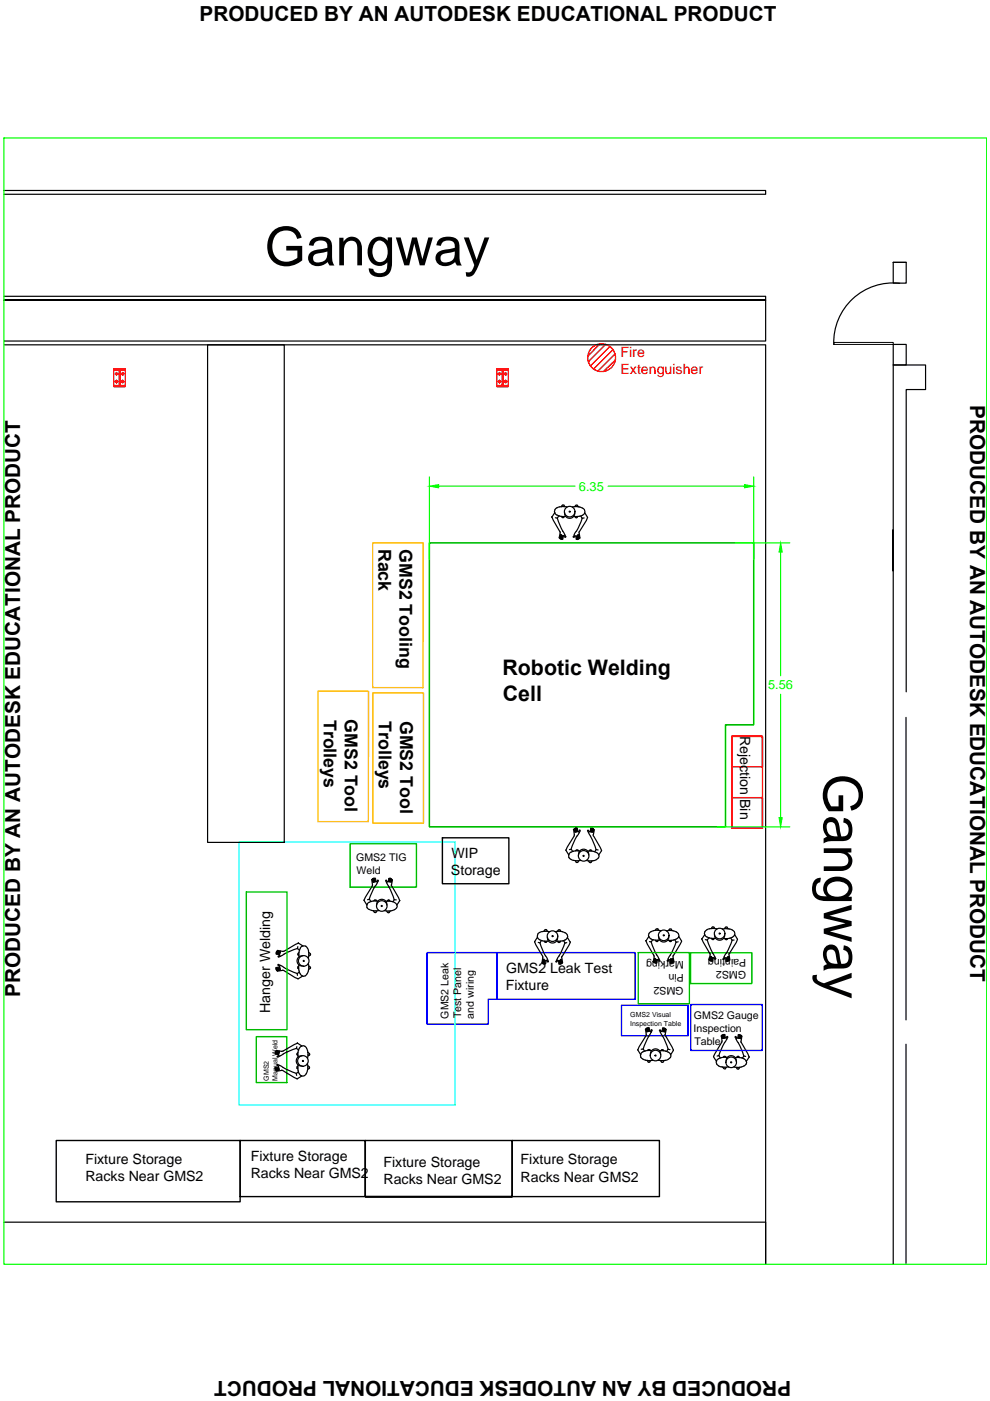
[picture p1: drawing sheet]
<svg xmlns="http://www.w3.org/2000/svg" width="210mm" height="297mm" viewBox="0 0 210 297" stroke-linecap="round" stroke-linejoin="round" font-family="sans-serif">
<!-- layer: Machine Layout -->
<path d="M90.5 202h44.1v9.8h-29.2v-9.8v9.8h-1.9v5.3h-13zM131.8 213.1h14.1v6.5h-14.1zM146.5 213h15.1v9.7h-15.1z" fill="none" stroke="#00f" stroke-width=".3"/>
<path d="M50.7 178.5h45.8v55.8h-45.8z" fill="none" stroke="#0ff" stroke-width=".3"/>
<!-- layer: Construction Layout -->
<path d="M.8 40.4h161.5v.8h-161.5M.8 62.8h161.5v.8h-161.5h161.5v8.7h-161.5M189.3 112.4v8.6M189.4 112.4v8.6" fill="none" stroke="#000" stroke-width=".25"/>
<!-- layer: S- COLUMN -->
<g fill="none" stroke="#f00" stroke-width=".25">
<path d="M24.1 78.2h2.5v3.8h-2.5zM24.3 78.4h2.1v.1h-2.1zM24.4 79.3h.6M24.7 79v.6M25.3 78.5v3.2M25.5 78.5v3.2M25.7 79.3h.6M26 79v.6M105.4 78.2h2.4v3.8h-2.4zM105.5 78.4h2.1v.1h-2.1zM105.6 79.3h.6M105.9 79v.6"/>
<path d="M106.5 78.5v3.2M106.7 78.5v3.2M106.9 79.3h.6M107.2 79v.6M24.3 81.7h2.1v.1h-2.1zM24.4 80.9h.6M24.7 80.6v.6M25.7 80.9h.6M26 80.6v.6M105.5 81.7h2.1v.1h-2.1zM105.6 80.9h.6M105.9 80.6v.6"/>
<path d="M106.9 80.9h.6M107.2 80.6v.6"/>
<circle cx="24.7" cy="79.3" r=".23"/>
<circle cx="26" cy="79.3" r=".23"/>
<circle cx="105.9" cy="79.3" r=".23"/>
<circle cx="107.2" cy="79.3" r=".23"/>
<circle cx="24.7" cy="80.9" r=".23"/>
<circle cx="26" cy="80.9" r=".23"/>
<circle cx="105.9" cy="80.9" r=".23"/>
<circle cx="107.2" cy="80.9" r=".23"/>
</g>
<!-- layer: Machine Layout -->
<path d="M93.8 177.6h14.1v9.8h-14.1zM11.9 241.8h39v13h-39zM50.9 241.8h26.6v11.9h31.1v-11.9h-31.1v11.9h31.1v-11.9h31.2v11.9h-88.9z" fill="none" stroke="#000" stroke-width=".3"/>
<g fill="none" stroke="#000" stroke-width=".25">
<path d="M.8 73.1h161.5v195v-9h-161.5M44 73.1h16.3v105.5h-16.3zM117 109.6h.1M117 109.6l1.7 3.1M117.6 108.7l-.6 .9M117.6 108.8l.5 .4M117.7 108.1l-.2 .4 .2 .3M118.1 109.2l.6 .2M118.2 109.8l1.1 2.8M118.5 109.3l-.3 .6-.4-.1M118.6 109.4l1.3 .1M118.7 107.5l-.6 .2-.4 .3"/>
<path d="M118.7 107.5h1.5M118.7 112.7l-.1 1.3h.2M118.7 114.2h.2M118.8 114.2l.1-.7-.1 .7M118.9 113.5h.1M118.9 113.5l-.1 .5M118.9 114.2l.1 .1 .1-.1M118.9 114.2l.2-.7-.2 .7M119 107.4h.1M119 109.5l.2 .2M119.1 113.5h.1M119.2 107.1l-.2 .3"/>
<path d="M119.2 107.1a.35 .35 0 0 1 .6 .3M119.3 113.6l-.1 .7zM119.3 112.6l.4 .8M119.6 109.5l-.2 .3-.2-.1M119.7 113.6h-.2l-.2 .7h-.2M119.7 113.6l.1 .3M119.7 108.7a1.08 1.08 0 0 0 1.1 1.2 1.08 1.08 0 0 0 1.1-1.2M119.8 113.4l.2 .4M119.9 113.8v.1l-.1-.1M120.2 107.5h.1M121.4 107.5l1.3-.1 .8 .3 .4 .4M121.8 113.4l-.2 .4"/>
<path d="M121.8 113.6l.2 .1M121.9 113.7l-.2 .2-.2-.1M121.9 109.5l.3 .3 .2-.1M122.1 113.7l.1 .6M122.2 112.6l-.5 .8M122.2 113.6l.2 .7M122.3 113.6l.1 .7M122.4 114.3h-.2M122.5 113.6h.1M122.5 113.6l.1 .7-.1-.7M122.5 109.5l-.2 .2M122.6 107.5h.1"/>
<path d="M122.6 114.2l-.1 .2-.1-.1M122.6 107.4a.34 .34 0 0 0-.3-.3 .34 .34 0 0 0-.4 .2v.2M122.7 113.5h.1M122.7 113.5l.1 .7-.1-.7 .1 .6M122.7 114.2l-.1 .1M122.8 113l.2 1.1h-.2M122.8 112.7v.3M123.1 109.4l.3 .5M123.4 109.9l-1.2 2.7M123.9 109.8l-.5 .1M123.9 108.2a1.12 1.12 0 0 1-1.2 1.3h-1M124 108.7l.6 1-1.8 3"/>
<path d="M121.7 177.2l-1.7 3.1 .6 1M121.8 175.7l.1 .7-.1-.7M121.9 176.4l-.2-.6v1.4M121.9 176.4h.1M122.1 176.4l-.1-.7 .1 .7M122.1 176.4h.1M122.2 175.7l-.2-.1-.2 .1M122.2 175.7l.1 .7M122.4 175.6h-.2M122.4 175.6l.1 .7 .3-.2M122.8 176.1l.1-.1 .1 .1M122.8 176.5l-1 1.6-.7 1.9"/>
<path d="M123 176.2l-.2 .4M124.6 176.2l.1-.2 .2 .3M124.6 176.2l1.1 2 .7 1.9M125.1 176.3h-.2M125.2 175.6l.2 .1M125.3 175.7l-.2 .6M125.3 176.4h.1M125.4 175.7l-.1 .7M125.4 175.7l.1-.1 .1 .1M125.5 176.4h.1M125.6 175.7l.2 .1M125.6 175.7l-.1 .7"/>
<path d="M125.7 176.4h.1M125.8 175.9h.2M125.8 175.8l-.1 .6 .1-.6M125.8 175.9l-.1 .6M125.9 177.3l1.6 3-.6 1M126 175.9l-.2 1.4M63.2 199.9l.1 .1M63.2 200l-3 1.7h-.3M63.3 200l.9 .6M77.2 190.9l.6 1M77.8 192.4l.4 .4M77.9 191.7l-.1 .4v.3"/>
<path d="M77.9 190.8l.4-.1 .3 .5M78.3 192.8l.5 .2M78.8 186.5h.2l.1 .5-.1-.6 .1 .6M78.8 193l1.6 .1M78.8 186.5l.1 1.3-1.7 3.1M79.1 187h.1M79.2 193.1h.1M79.2 193.1l.2 .3M79.2 186.3h-.2M79.3 187h.1M79.3 187l-.1-.7 .1 .7M79.4 186.3l-.2-.1v.1"/>
<path d="M79.4 193.4l.3 .1M79.5 187.9l-1.2 2.8M79.6 186.2l-.2 .1 .1 .7-.1-.7M79.6 186.3l.1 .6M79.7 186.9h.2M79.7 190.9l.2 .1M79.7 190.8h-.3l-.2 .2M79.9 191.9a1.08 1.08 0 0 1 1.1-1.2 1.08 1.08 0 0 1 1 1.2M79.9 193.1l-.2 .3M80 186.7l.1-.1 .1 .2M80 186.7l-.1 .2M80.1 191h-.8a2.11 2.11 0 0 0-1.5 .7"/>
<path d="M80.2 186.8l-.6 1.1M81.5 193l1.6 .1M81.8 186.8l.2 .4M81.8 191.1h1.3M82 193.1l.2 .3M82 186.7l-.2-.1v.2M82 186.7l.1 .2M82 187.2l.4 .7M82.2 190.9l-.1 .2M82.2 190.9l.2-.1 .3 .3M82.3 186.9h-.2M82.4 187.9l1.2 2.8"/>
<path d="M82.4 186.3h.2M82.5 186.3l-.2 .6M82.6 186.3l-.1 .7zM82.6 186.3l.1-.1 .1 .1M82.7 187h.1M82.7 193.1a.37 .37 0 0 1-.5 .4M82.7 193.1h.1M82.8 186.4h.2M82.8 186.4l-.1 .6 .1-.6M82.9 187.1h.1M83 187.6v.3M83 186.5l.2 .1"/>
<path d="M83 186.4l-.1 .7 .1-.7M83 186.5l-.1 .6M83.1 191.1a1.13 1.13 0 0 1 1 1.4M83.1 187.9l1.4 2.4 .2 .7M83.2 186.6l-.2 1M83.6 192.9l-.5 .2M84 190.8h-.4l-.3 .4M84.1 192.5l-.5 .4M84.7 191l-.6 .9M113.9 198.7l-.5 1 1.6 3-.1 1.3M114 198.9l.4 .3M114 198.1v.7"/>
<path d="M114.1 199.8l.4 .1M114.4 199.2l.8 .3h1M114.5 199.9l1.2 2.8M114.8 199.4l-.3 .5M115.3 197.4h.1M115.4 199.5l.1 .2M115.9 197.2l.2 .3M115.9 197.1a.39 .39 0 0 0-.6 .4M116 199.5l-.3 .3-.2-.1M116.1 198.7a1.08 1.08 0 0 0 1 1.2 1.08 1.08 0 0 0 1.1-1.2M116.5 197.5h-.5a2.2 2.2 0 0 0-2 .6M116.5 197.5h.1"/>
<path d="M117.7 197.5h.1M117.7 197.5h1.5M118.2 199.6l.3 .3 .2-.1M118.4 197.2l-.2 .3M118.4 197.2a.34 .34 0 0 1 .5 .3M118.8 199.5l-.1 .2M118.9 197.5h.1M119.2 199.5h-1.2M119.2 197.5l.6 .3M119.5 199.4l.3 .5h.4M119.8 199.9l-.8 1.9-1.1 2M119.8 197.8l.4 .3"/>
<path d="M120 180.2v.1M120.2 198.9l-1 .6M120.3 198.2l.1 .3-.1 .4M120.3 198.8l.6 .9M120.6 181.8l.4 .4M120.7 181.1l-.1 .3v.4M120.7 180.1h.4l.3 .5M120.9 199.8l-1.7 3M121.1 182.2l.5 .2M121.6 182.4h1.5M122 182.5h.1M122 182.5l.2 .3"/>
<path d="M122.2 180.2l-.2 .2M122.2 180.3h.3M122.5 180.2l.2 .2M122.7 181.2a1.08 1.08 0 0 1 1.1-1.2 1.08 1.08 0 0 1 1 1.3M122.7 182.5l-.2 .3h-.3M122.9 180.4h-.8a2.11 2.11 0 0 0-1.5 .7M123.2 182.4h-.1M124.3 182.4l1.6 .1M124.6 180.5h1l.8 .3M124.8 182.5a.4 .4 0 0 0 .5 .3M124.9 180.4l.3-.2 .3 .3M125.5 182.5l-.2 .3"/>
<path d="M125.5 182.5h.1M126.4 182.3l-.5 .2M126.5 180.7l.1 .1a.8 .8 0 0 1 .3 1.1M126.8 180.2l-.4-.1-.3 .5M126.9 181.9l-.5 .3M136.9 199.4v.1M137 199.5l1.6 3.1M137.6 198.5l-.6 1M137.6 198.6l.4 .4M137.6 198l-.1 .3 .1 .4M137.7 199.6l.4 .1M138 199.1l.6 .2"/>
<path d="M138.1 199.7l.7 1.9 1.1 2-.1 .2-.1-.1M138.4 199.2l-.3 .5M138.6 199.3h1.3M138.6 197.3l-.6 .2-.4 .4M138.6 197.3l1.6 .1M138.9 197.3h.1M139 199.3l.1 .2M139.1 199.6h.4M139.5 197l.2 .3M139.5 197a.41 .41 0 0 0-.6 .3M139.6 199.3l-.2 .2M139.7 198.5a1.08 1.08 0 0 0 1 1.2 1.08 1.08 0 0 0 1.1-1.2"/>
<path d="M141.3 197.3l1.5 .1M141.8 199.4l.1 .1M142 197l-.2 .3M142 199.6h.3M142 197h.4M142.3 197l.2 .3M142.4 199.4l-.1 .2M142.5 197.3h.1M142.8 197.4l.6 .2M143.1 199.3l.3 .5 .4-.1M143.3 199.7l-.7 1.9-1.1 2.1M143.4 199.1l-.9 .3-.9-.1"/>
<path d="M143.4 197.6l.4 .4M143.8 198l.2 .4-.2 .4M143.9 198.7l-.5 .4M143.9 198.5l.6 1.1M144.5 199.6l-1.7 3M148.8 199v.1M148.8 199.1l1.7 3M149.4 198.2l-.6 .9M149.4 198.3l.5 .4M149.5 197.5l-.2 .4 .2 .4M149.5 199.2l.5 .1M149.9 198.6l.8 .3h1"/>
<path d="M150 199.3l.7 1.9 .8 1.6M150.3 198.8l-.3 .5M150.5 196.9l-1.1 .6M150.5 196.9l1.5 .1M150.8 196.9h.1M150.8 198.9l.2 .2M151 199.1l.3 .1M151.4 196.6l.2 .3M151.4 196.6a.35 .35 0 0 0-.4 0 .35 .35 0 0 0-.2 .3M151.4 198.9l-.1 .2M151.5 198.1a1.08 1.08 0 0 0 1.1 1.2 1.08 1.08 0 0 0 1-1.1M153.2 196.9v.1"/>
<path d="M153.2 197h1.5l.6 .2M153.7 199l.1 .2M154.1 196.6l.3 .3M154.2 196.6a.41 .41 0 0 0-.6 .3M154.3 199l-.3 .3-.2-.1M154.4 196.9h.1M154.7 198.9l-1.2 .1M154.9 198.9l.3 .4h.4M155.2 199.3l-.7 1.9-1 1.7M155.3 197.2l.2 .1a.73 .73 0 0 1 .2 1M155.7 198.3l-1 .6M155.8 198.2l.6 1-1.8 3.2"/>
<path d="M58.5 205.1v.3l.2 .3M58.6 202.3l.7 .1M58.7 202.1l.6 .1zM58.7 201.9l-.2 .1 .1 .3M58.7 201.7v.2M58.7 201.9l.7 .1-.7-.1M58.7 205.7l.7-.1-.7 .1M58.7 201.7l.7 .1-.7-.1M58.8 205.7v.2l1.2-.2 3.1 1.8M58.8 201.7l.1-.2 1 .2M58.9 201.7l.5 .1M59 202.7l.1 .2 .4-.2"/>
<path d="M59 204.7l.3 .1M59.1 204.5h-.2l.1 .2M59.1 204.5l.4 .2M59.2 202.4v.2M59.2 205l-.6 .1M59.2 204.8v.2M59.3 205.2h.1M59.3 202.6l-.3 .1M59.3 205.2l-.7 .1 .7-.1M59.3 205.4h.1M59.3 205.4l-.6 .1 .6-.1M59.4 202h.1"/>
<path d="M59.4 205.6h.1M59.4 205.7h-.6M59.4 201.8h.1M59.5 204.7l1.6 .9 1.9 .8M63 206.4l.1 .4M63 201.1l-1.9 .7-1.6 .9M63.1 200.7v.4l.4 .3M63.1 205.3l.2 .1M63.2 202.4l.2 .2M63.2 202.1v.4M63.4 204.8l-.2 .2v.3M63.4 204.6v1.2"/>
<path d="M63.4 202l-.2 .1M63.4 205.9l.6 1M63.5 206.1l-.5 .3M63.7 201l-.3 .8v1.1M64 206.9l.4 .1 .4-.1M64.1 200.6l-.4 .4M64.1 200.6h.7M64.2 206.9l-1 .6M64.2 202.7a1.08 1.08 0 0 0-1.2 1 1.08 1.08 0 0 0 1.2 1.1M64.8 200.6l.6 1M65.1 206.4l-.4 .5M65.4 204.3v.1"/>
<path d="M65.4 204.4l.1 1-.4 1M65.4 201.6v1.5M65.4 205.5h.1M65.4 203.1v.1M65.4 204.8l.3 .2M65.4 202h.1M65.5 202l.3 .2M65.7 205.3l-.3 .2M65.8 202.5l-.4 .2M65.8 205v.4M65.8 202.2v.3M115.1 204.2l.1 .1"/>
<path d="M115.1 204.2l.1-.7-.1 .7M115.2 203.5l-.1 .6-.2-.1M115.2 203.5h.1M115.3 204.2v.2l.2-.1M115.4 203.6h.1M115.4 203.6l-.1 .7M115.6 203.6l-.1 .7zM115.7 202.6l.4 .8M115.8 203.7l-.1 .6h-.2M116 203.6l-.2 .1M116 203.7l.1 .2 .2-.1M116.1 203.5l.2 .3"/>
<path d="M117.9 203.8v.2l.1-.1M118.1 203.9l.3-.2 .1 .7M118.7 204.3h-.2M118.8 203.6l.1 .7M118.8 203.6h.1M118.9 204.3l-.2 .1-.1-.7 .1 .6M119 203.6h.1M119.1 204.3h-.2M119.1 203l.1 1.2-.2-.6M119.1 204.3l-.1-.7 .1 .7M119.1 202.8v.2M137 219.6l-1.8 3"/>
<path d="M137 218.2h-.2l.2 1.4M137.1 218.2v.6v-.7v.7M137.1 218.8h.1M137.2 218.1l.2 .6-.2-.6M137.4 218.7h.1M137.4 218l-.1-.1-.3 .2M137.4 218l.2 .7zM137.4 218h.3v.6h.2M138 218.4l.2-.1v.2M138 218.9l-.9 1.6-.7 1.9M138.1 218.4l-.1 .3M138.2 218.5l-.2 .4"/>
<path d="M138.5 203.8l.2 .1M138.6 202.5l.1 .3M138.7 204l.1-.6-.1 .6M138.7 204h.2M138.7 202.8l-.2 1.1M138.8 203.4h.1M138.8 203.4l-.1 .5M139 203.4l-.1 .7 .1-.7M139 203.4h.1M139.1 204.1h.1M139.2 203.5l-.2 .7-.2-.1M139.2 203.5l-.1 .6"/>
<path d="M139.4 203.5l-.1 .7M139.4 203.5l.1-.1 .2 .3M139.8 218.5l.2-.1 .2 .3M139.9 218.5l.1 .4M140 218.9l.5 .7M140.3 218.6h-.2M140.5 218l.3-.1 .1 .2M140.5 219.6l1.2 2.8M140.5 218l-.1 .7M140.5 218.7l.2-.6-.1 .6M140.7 218.8h.1M140.8 218.1h.2"/>
<path d="M140.9 218.1l-.2 .7 .2-.7M141 218.8h.1M141 219.3l.1 .3M141.1 218.2l.1 .1-.2 1M141.1 218.1l-.1 .7 .1-.7M141.1 218.3l-.1 .5M141.1 219.6l1.7 3.1M141.5 203.6v.2l.2-.1M141.8 203.5l-.1 .3M141.8 203.5h.2M142 203.5l.1 .7M142.2 203.5h.1"/>
<path d="M142.2 203.5l.1 .6M142.2 203.5l.1 .7M142.4 203.5h.1M142.5 204.1l-.1-.6 .1 .6M142.6 203.4h.1M142.6 203.4l.1 .7-.1-.7 .1 .6M142.7 204.1l-.6 .1M142.7 202.9l.2 1M142.8 202.5l-.1 .3M142.9 203.9h-.2M150.3 203.5h.2M150.5 202.1l.1 .3"/>
<path d="M150.5 203.7l.2-.7-.2 .7M150.6 202.4l-.2 1.1M150.7 202.9h.1M150.7 202.9l-.2 .6M150.7 203.7l.2-.7-.2 .7M150.9 203h.1M151.1 203l-.2 .7zM151.4 203.1h-.2l-.1 .7-.6-.2M151.5 203.1l.1 .2M151.6 202.9l.2 .4h-.3M153.1 219.6h-.2l.1 1.4-1.7 3 .6 1M153.1 219.5l.1 .7-.1-.7"/>
<path d="M153.1 219.6l.1 .6M153.3 219.5h-.2M153.3 219.5l.1 .7M153.5 219.4h-.2l.1 .7M153.5 219.5l.1 .6zM153.6 202.9l-.2 .3M153.6 203.1h.2M153.7 203.1l-.3 .3-.1-.1M153.7 219.4h-.2M153.7 219.4l.1 .6h.2M153.9 203.2v.6h.2M154 203.1l.2 .7"/>
<path d="M154.1 203.1l.1 .7M154.1 219.8h.2l-.2 .5M154.1 219.8l-.1 .3M154.2 203h.1M154.3 203.7l-.1 .1-.1-.1M154.4 203.7l-.2-.7 .2 .7M154.5 203h.1M154.5 203v.7v-.7v.5M154.5 203.7h-.2M154.6 202.5l.2 1M154.7 203.5h-.2M155.9 220l1.1 2 .7 1.9"/>
<path d="M156.1 219.8h-.2v.1M156.1 219.9l.1 .2M156.7 219.5h.2l-.1 .7M156.7 219.5l-.1 .6M157.1 219.5h-.2l-.1 .7M157.1 219.5l-.1 .7 .1-.7M157.3 219.7h-.2l-.1 .5M157.3 219.7l-.2 1.2 1.5 2.5 .2 .7M58.4 226.3v.2M58.4 226.5l-.1 .1 .1 .1M58.4 223.3l.7 .1h-.7l.6 .2M58.4 226.7l.7-.1-.6 .1v.2"/>
<path d="M58.5 223.1h-.2l.1 .2M58.5 222.9v.2M58.5 223.1l.7 .1-.7-.1M58.5 222.9l.7 .1-.7-.1M58.6 226.9v.2M58.7 222.7l-.1 .2M58.7 222.9l.5 .1M58.7 222.7l1.1 .2M58.8 223.9v.1l.1 .1M59 226v.2M59 223.6l.1 .2M59 226.2l-.6 .1"/>
<path d="M59.1 226.4l-.7 .1 .7-.1M59.1 223.8l-.2 .1M59.1 226.6h.1M59.2 223.2h.1M59.2 226.8h.1M59.2 226.8l-.7 .1 .7-.1-.6 .1M59.2 223h.1M59.3 225.9l1.6 .9 1.9 .8M59.3 225.9l-.5-.2v.2l.2 .1M59.7 226.9l3.3 1.8 1-.6M59.7 226.9l-1 .2M62.9 222.3l-1.9 .7-2 1.1"/>
<path d="M62.9 221.9v.4l.5 .3M63 226.5l.2 .1M63 221.2h.1M63 223.4l-.1 .1 .3 .3M63.1 221.2l-3.3 1.7M63.1 221.2l.9 .6M63.2 226l-.2 .2v.3M63.2 225.8v1.3M63.2 223.2l-.2 .1M63.2 227l.2 .6M63.3 227.3l-.5 .3 .1 .4M63.4 227.6l.4 .5"/>
<path d="M63.9 221.8a2.38 2.38 0 0 0-.7 2.3M63.9 221.8a1.02 1.02 0 0 1 1.3 1M64 223.9a1.08 1.08 0 0 0-1.2 1 1.08 1.08 0 0 0 1.2 1.1M65 227.6l-.2 .2a.73 .73 0 0 1-1 .2M65.2 227.1l-.3 .5M65.2 225.5v.1M65.2 225.5v1.5M65.2 222.8v1.6M65.2 226.7h.1M65.2 223.1l.4 .2M65.3 226a.41 .41 0 0 1 .3 .6M65.3 223.1h.1"/>
<path d="M65.5 226.5l-.3 .2M65.6 223.7l-.3 .2M65.6 223.4v.3M135.2 222.5l.6 1.1M135.8 224.1l1.1 .7M135.9 223.4l-.1 .4 .1 .4M136.3 223l-.4 .4M136.4 222.4l.3 .5M136.4 222.4l-.4 .1M136.9 222.8l-.6 .2M137.2 224.8h.1M137.2 224.8l.2 .3"/>
<path d="M137.3 222.7l.3-.2 .3 .3M137.4 225.2h.4M137.9 223.6a1.08 1.08 0 0 1 1.1-1.2 1.08 1.08 0 0 1 1.1 1.2M138 224.8l-.3 .3M138.1 222.8h-1.2M138.4 224.8h-1.6M139.9 222.8l1.2 .1M140.1 224.8a.4 .4 0 0 0 .5 .4M140.1 222.8l.3-.3 .3 .3M140.8 224.8h.1M140.8 224.9l-.2 .3M141.1 222.9l.6 .2"/>
<path d="M141.7 223.1l.2 .1a.8 .8 0 0 1 .2 1M142.1 222.5h-.5l-.3 .4M142.1 224.2a2.73 2.73 0 0 1-2.6 .6M142.8 222.7l-.6 .9M151.9 225.6l1 .6M152 223.9l.4-.1 .3 .5M152.4 224.5l-.2 .1a.74 .74 0 0 0-.2 1M152.9 226.2h1.5M152.9 224.2l-.5 .3M153.2 220.2h.1M153.2 226.2h.1M153.3 226.2l.2 .4"/>
<path d="M153.4 220.1h.1M153.5 224l-.2 .2M153.5 224h.3l.1 .2M153.5 226.6h.3M154 225a1.08 1.08 0 0 1 1-1.2 1.08 1.08 0 0 1 1.1 1.2M154 226.3l-.2 .3M154.1 220.3l-.9 1.6-.8 1.9M154.2 224.2h-1.2M154.5 226.2h-.1M155.6 226.2h.1M155.9 224.2l1.3 .1M156.1 226.3l.2 .3"/>
<path d="M156.3 226.6h.4M156.3 224l-.1 .2M156.3 224h.4M156.4 220l-.2 .1M156.4 220.1l.2-.7v.7M156.6 220.1h.1M156.6 224l.2 .2M156.8 220.2h.1M156.8 226.3l-.2 .3M156.9 226.3h.1M157 220.2h.1M157.2 224.3l.6 .2"/>
<path d="M157.8 224.5a.87 .87 0 0 1 .4 1 .87 .87 0 0 1-.8 .7l-.8 .1-1-.1M158.1 224l-.4-.1-.3 .5M158.8 224.2l-.6 .8"/>
<circle cx="120.8" cy="108.5" r="1.12"/>
<circle cx="120.8" cy="108.5" r=".11"/>
<circle cx="80.9" cy="192.1" r=".11"/>
<circle cx="80.9" cy="192.1" r="1.12"/>
<circle cx="117.1" cy="198.5" r="1.12"/>
<circle cx="117.1" cy="198.5" r=".11"/>
<circle cx="123.7" cy="181.5" r=".11"/>
<circle cx="123.7" cy="181.5" r="1.12"/>
<circle cx="140.7" cy="198.3" r="1.12"/>
<circle cx="140.7" cy="198.3" r=".11"/>
<circle cx="152.6" cy="197.9" r="1.12"/>
<circle cx="152.6" cy="197.9" r=".11"/>
<circle cx="64.4" cy="203.7" r=".11"/>
<circle cx="64.4" cy="203.7" r="1.12"/>
<circle cx="64.2" cy="224.9" r=".11"/>
<circle cx="64.2" cy="224.9" r="1.12"/>
<circle cx="139" cy="223.8" r=".11"/>
<circle cx="139" cy="223.8" r="1.12"/>
<circle cx="155" cy="225.2" r=".11"/>
<circle cx="155" cy="225.2" r="1.12"/>
</g>
<path d="M79 115.1h10.7v30.7h-10.7zM67.4 146.6h10.7v27.6h-10.7zM79.1 146.9h10.7v27.6h-10.7z" fill="none" stroke="#ffbf00" stroke-width=".3"/>
<!-- layer: 0 -->
<path d="M189.4 55.6h2.7v4.4h-2.7zM189.4 55.6h2.7M189.4 73h2.7v4.4h-2.7zM192.1 152.1v64.1M192.1 146.7v-64.1h4.1v-5.2h-6.8v190.7M192.1 221.4v46.7" fill="none" stroke="#000" stroke-width=".25"/>
<!-- layer: Office Ground Floor -->
<path d="M176.8 72.6h12.6v.4h-12.6z" fill="none" stroke="#000" stroke-width=".21"/>
<path d="M190.7 60.1a12.6 12.6 0 0 0-13.9 12.9" fill="none" stroke="#000" stroke-width=".25"/>
<!-- layer: Machine Layout -->
<g fill="none" stroke="#f00" stroke-width=".3">
<path d="M127.2 72.9l-2.5 2.5M128.4 73l-3.6 3.7M129.3 73.4l-4.1 4.2M130 74.1l-4.1 4.1M130.4 75l-3.6 3.7M130.5 76.3l-2.5 2.4M155.2 156.1h6.5v6.5h-6.5v6.5h6.5v6.5h-6.5v-19.5h6.5v19.5h-6.5z"/>
<circle cx="127.6" cy="75.8" r="2.94"/>
</g>
<path d="M91 115.1h68.8v38.6h-6v21.6h-62.8zM74.2 178.9h14.1v9.2h-14.1zM52.2 189.1h8.7v29.2h-8.7zM54.3 219.8h6.5v9.7h-6.5zM135.3 202h10.9v10.8h-10.9zM146.4 202h13v6.5h-13z" fill="none" stroke="#00b800" stroke-width=".3"/>
<path d="M.8 29.3h208.4v238.8h-208.4zM91 101.1v17.6M93 103.1h28.9M108.4 115.1h-17.4v60.2h62.8v-21.6h6v-38.6M128.9 103.1h28.9M155.9 115.1h11.6M159.8 101.1v17.6M165.5 117.1v26.2M165.5 147.2v26.2M152 175.3h15.5" fill="none" stroke="#0f0" stroke-width=".25"/>
<g fill="#0f0" stroke="#0f0" stroke-width=".21">
<path d="M91 103.1l2-.4v.7z"/>
<path d="M157.8 102.7l2 .4-2 .3z"/>
<path d="M165.5 115.1l.3 2h-.6z"/>
<path d="M165.2 173.4h.6l-.3 1.9z"/>
</g>
<g font-size="11.3">
<text x="56.1" y="56.3">Gangway</text>
<text x="174.7" y="164" transform="rotate(90 174.7 164)">Gangway</text>
</g>
<g font-size="4.5">
<text x="106.5" y="143.1">Robotic Welding</text>
<text x="106.6" y="148.6">Cell</text>
</g>
<g font-size="4.4">
<text x="42.3" y="4.4">PRODUCED BY AN AUTODESK EDUCATIONAL PRODUCT</text>
<text x="205.7" y="85.9" transform="rotate(90 205.7 85.9)">PRODUCED BY AN AUTODESK EDUCATIONAL PRODUCT</text>
<text x="4.3" y="211.4" transform="rotate(-90 4.3 211.4)">PRODUCED BY AN AUTODESK EDUCATIONAL PRODUCT</text>
<text x="167.7" y="292.9" transform="rotate(180 167.7 292.9)">PRODUCED BY AN AUTODESK EDUCATIONAL PRODUCT</text>
</g>
<g font-size="3.8">
<text x="80.2" y="116.3" transform="rotate(90 80.2 116.3)">Rack</text>
<text x="84.7" y="116.4" transform="rotate(90 84.7 116.4)">GMS2 Tooling</text>
<text x="68.7" y="152.6" transform="rotate(90 68.7 152.6)">Trolleys</text>
<text x="73.1" y="152.5" transform="rotate(90 73.1 152.5)">GMS2 Tool</text>
<text x="80.3" y="152.9" transform="rotate(90 80.3 152.9)">Trolleys</text>
<text x="84.8" y="152.8" transform="rotate(90 84.8 152.8)">GMS2 Tool</text>
</g>
<g font-size="3" fill="#f00">
<text x="131.6" y="75.6">Fire</text>
<text x="131.6" y="79.2">Extenguisher</text>
</g>
<g font-size="3">
<text x="156.9" y="156" transform="rotate(90 156.9 156)">Rejection Bin</text>
<text x="95.6" y="185.5">Storage</text>
<text x="95.7" y="181.8">WIP</text>
<text x="107.2" y="209.8">Fixture</text>
<text x="107.3" y="206.2">GMS2 Leak Test</text>
<text x="57.3" y="214.8" transform="rotate(-90 57.3 214.8)">Hanger Welding</text>
<text x="18.1" y="246.8">Fixture Storage</text>
<text x="18.1" y="250.4">Racks Near GMS2</text>
<text x="53.2" y="246.2">Fixture Storage</text>
<text x="53.2" y="249.9">Racks Near GMS2</text>
<text x="81.3" y="247.4">Fixture Storage</text>
<text x="81.3" y="251">Racks Near GMS2</text>
<text x="110.4" y="246.9">Fixture Storage</text>
<text x="110.4" y="250.5">Racks Near GMS2</text>
</g>
<g font-size="2.7" fill="#0f0">
<text x="122.8" y="104.1">6.35</text>
<text x="162.8" y="146.2">5.56</text>
</g>
<g font-size="2.2">
<text x="75.5" y="182.6">GMS2 TIG</text>
<text x="75.6" y="185.3">Weld</text>
<text x="145" y="203.8" transform="rotate(180 145 203.8)">Marking</text>
<text x="158.2" y="203.2" transform="rotate(180 158.2 203.2)">Painting</text>
<text x="144.9" y="209.3" transform="rotate(180 144.9 209.3)">GMS2</text>
<text x="145" y="206.5" transform="rotate(180 145 206.5)">Pin</text>
<text x="158.2" y="206" transform="rotate(180 158.2 206)">GMS2</text>
<text x="95.1" y="216" transform="rotate(-90 95.1 216)">GMS2 Leak</text>
<text x="97.8" y="215.9" transform="rotate(-90 97.8 215.9)">Test Panel</text>
<text x="100.5" y="215.9" transform="rotate(-90 100.5 215.9)">and wiring</text>
<text x="147.1" y="218.8">Inspection</text>
<text x="147.1" y="216.1">GMS2 Gauge</text>
<text x="147.2" y="221.5">Table</text>
</g>
<g font-size="1.5">
<text x="133.6" y="215.7">GMS2 Visual</text>
<text x="133.6" y="217.5">Inspection Table</text>
<text x="57" y="229.1" transform="rotate(-90 57 229.1)">GMS2</text>
<text x="58.8" y="229.2" transform="rotate(-90 58.8 229.2)">Manual Weld</text>
</g>
</svg>
